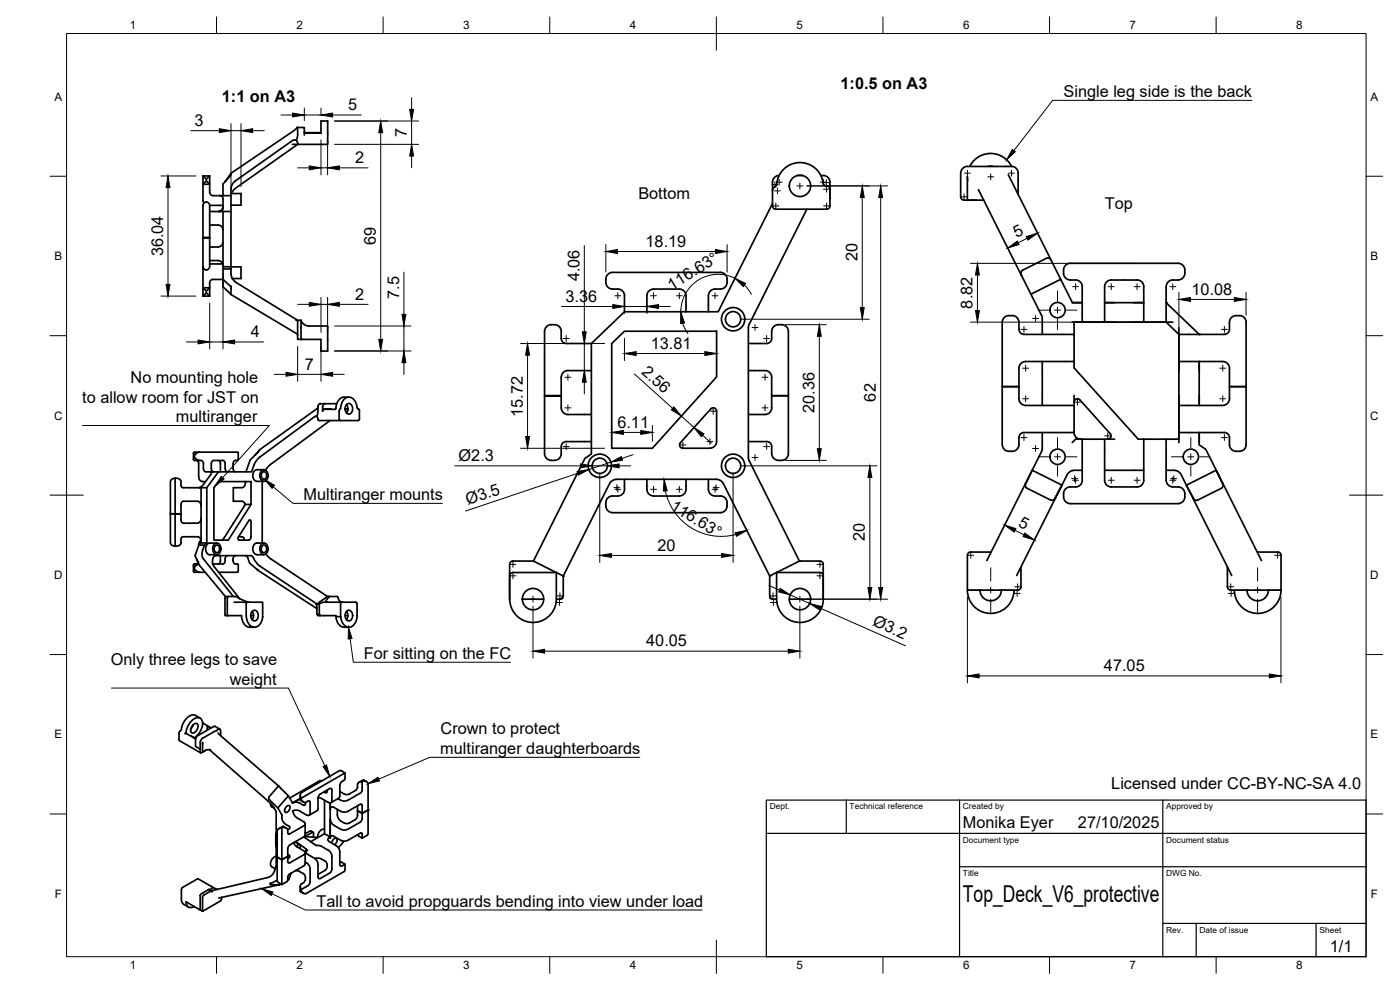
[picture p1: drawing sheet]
<svg xmlns="http://www.w3.org/2000/svg" width="420mm" height="297mm" viewBox="0 0 420 297" stroke-linecap="round" stroke-linejoin="round" font-family="sans-serif">
<!-- layer: Visible -->
<g fill="none" stroke="#000" stroke-width=".51">
<path d="M89.3 38.3l-1.2 1-18.8 12.7M89.3 38.3v.5a5.7 5.7 0 0 1-.4 3.3M89.3 38.3h2v2.2M91.3 39.8l3 .1M91.3 39.9h5M94.3 39.8h2M60.9 55.3v4.8l.3 .9M60.9 52.8v2.5M60.9 52.8h2M60.9 52.8l1 1 1-1M61.9 54.3l-1 1M61.9 54.3l1 1h-2"/>
<path d="M62.9 52.8v3.2a3.1 3.1 0 0 0 .3 2.4l.7 .3h5.4M65.9 58.7a.98 .98 0 0 1 1 1v2.7a1.01 1.01 0 0 1-1 1M69.3 58.1h3v3.5h-3M69.3 52v.5l-2.4 2.7v3.5M69.3 52l-1.8 2.5M87.7 42.2l-17 12.1-1 1a5.5 5.5 0 0 0-.4 3.4v22a3.7 3.7 0 0 0 1.6 4M87.7 43.3h1.6M88.9 42.1l.3 .4 .1 .8M88.9 42.1l-1.2 .1M89.3 43.3l-18.6 13.2-.9 .9-.3 .7M96.3 40v-3.7h2v7h-9M231.8 54.7v7.1a1.01 1.01 0 0 0 1 1h15.3"/>
<path d="M232.8 55.9l-.8 .7-.2 .7M233.8 52.6a2 2 0 0 0-2 2M239.3 52.7h1.5M246.3 52.7a2.14 2.14 0 0 1 2.8 1.9M248 55.8h.1M248 55.8a1.01 1.01 0 0 1-1-.9 7.1 7.1 0 0 0-7.4-6.1 7.1 7.1 0 0 0-6.7 6.9l-.1 .2M248.1 55.8a.97 .97 0 0 1 1 1v5a1.01 1.01 0 0 1-1 1M249.1 54.7v4.9M290.3 49.9h13.3M290.3 54.7v5.4M290.3 49.9a2.04 2.04 0 0 0-2 2v7.1a1.04 1.04 0 0 0 1 1.1h5.9M290.4 54.3l-.1-1.3v1.4"/>
<path d="M291.1 49.9a7 7 0 0 1 6.2-3.9 7 7 0 0 1 6.3 3.9 2 2 0 0 1 2 2v5.7M293.6 56.9l15.8 31.4M296.6 49.9h1.5M302.6 52.4l12.9 25.8M305.1 57.5l.5 .1v.7M60.9 61.6v18.4a1.01 1.01 0 0 0 1 1 1.01 1.01 0 0 0 1-1v-8.7h-2h2v-9.7M62.9 78.2h2.5a1.49 1.49 0 0 1 1.5 1.5M62.9 74.1h2.5M62.9 67.5h2.5a1.49 1.49 0 0 1 1.5 1.5M62.9 63.5h6.4M62.9 79.2h3.9M65.9 63.4h.1"/>
<path d="M66.8 79.1v.1M66.9 72.6a1.49 1.49 0 0 1-1.5 1.5M66.9 61.6h-4a1.01 1.01 0 0 0-1-1 1.01 1.01 0 0 0-1 1M66.9 63.5v22.6l2.4 2.3M66.9 62a1.49 1.49 0 0 1-1.5 1.4M231.8 61.1l-16.3 32.4h-28.1l-9.9 9.6v33.1l-2 1.3-15.4 30.8M242.1 62.8l-17.3 34.6-.2 .9v39.3l15.3 30.7M315.5 78.2l2.8 5.6M315.5 78.2l-.8-.8-.6 .1-7.2 3.6M353.6 79h-32.4a2.23 2.23 0 0 0-2 3 2.04 2.04 0 0 0 2 2 2.95 2.95 0 0 1 3.3 1l.3 1v10.7h6.7M353.6 79a2.23 2.23 0 0 1 2 3 2 2 0 0 1-2 2M60.9 88.8h2"/>
<path d="M60.9 88.8l1-1 1 1M61 80.3l-.1 6h2l-1 1-1-1v2.5M63.9 83.8l3 .1M63.9 83.8a1.72 1.72 0 0 0-1 2.2v2.8M66.9 80l5.4 .1v3.5h-2.6M66.9 83.8l2.4 2.2v-.2M66.9 80.7h2.4M69.3 86v2.4M69.3 88.4l19.8 11.7M70.8 84.8l18.5 11.3h-.5M90.3 96.1l.6 .9 1.3 .8h6.1v7.5h-2v-3.5h-5.9M90.3 96.1l.1 5.7"/>
<path d="M90.3 96.1h-1v5.7h1M187.4 93.5v-4.8a2 2 0 0 0-2-2 2.98 2.98 0 0 1-3.3-1 2.59 2.59 0 0 1 1.7-4h32.4a2.23 2.23 0 0 1 2 3 2 2 0 0 1-2 2 2.98 2.98 0 0 0-3.3 1l-.3 1v4.8M194.1 93.5v-4.8a2 2 0 0 1 2-2h7.8a2 2 0 0 1 2 2v4.8M233.6 97.4a2.28 2.28 0 0 1 3 2v19.3h-5v-5.5M233.6 97.4a2.04 2.04 0 0 0-2 2v2.2a1.49 1.49 0 0 1-1.5 1.4M301.4 95.3a2.61 2.61 0 0 1 4.4 1.4v2.1a1.54 1.54 0 0 0 1.5 1.5h15v8.2h-14.5a2 2 0 0 0-2 2v5.5h-5v-19.3zM306.9 81.1l-.4 .4 .1 1.1M312.8 95.6v4.7M321.8 90.8h3h-3l-3.5-7-8.9 4.5 3.2 6.3 .2 .9M321.8 96.7h3M331.5 96.7v-10.7a2 2 0 0 1 2-2h7.7a1.97 1.97 0 0 1 2.1 2v10.7h6.7M331.5 96.7h3"/>
<path d="M334.5 90.8h-3h11.8h-3M340.3 96.7h3M350 90.8l9.9 9.5M350 96.7h2M353.6 84a2.92 2.92 0 0 0-3.3 1l-.3 1v10.7M353.8 98.3v2M371 94.7a2.26 2.26 0 0 1 3 2M371 94.7a2 2 0 0 0-2 2v2.1a1.52 1.52 0 0 1-1.5 1.5h-13.7v8.2M374 96.7v19.3h-5v-5.5a2 2 0 0 0-2-2h-13.2M89.1 100.1l.2 .5M103.3 119.2h1.4M103.3 119.2a2.98 2.98 0 0 0-2.5 3.3"/>
<path d="M168.4 113.2v9.2a2 2 0 0 0 2 2h7.1M169.9 103.1h7.6M169.9 103a1.52 1.52 0 0 1-1.5-1.4 3.7 3.7 0 0 0-.5-3.6 2.62 2.62 0 0 0-4.5 1.4v19.3h5h-5v17.4a2.61 2.61 0 0 0 2.1 2.1 2.61 2.61 0 0 0 2.7-1.1l.2-.4a6.3 6.3 0 0 1 .3-3.6l1.2-.6h7.6M177.5 111.2h-7.1a1.96 1.96 0 0 0-2 2M183.6 103.1l3.8-3.7h27.7v13.7l-19.3 21.4h-12.2zM224.6 103.1h5.5M224.6 111.2h5a1.97 1.97 0 0 1 2 2M305.8 119.6a2 2 0 0 0 2 2l14.5 .1M312.8 108.5v13.2M322.3 118.6v11.2h-15a1.49 1.49 0 0 0-1.5 1.5 3.8 3.8 0 0 1-.6 3.5 2.61 2.61 0 0 1-4.4-1.4v-17.4h5v3.6M322.3 108.5v.3a2.65 2.65 0 0 0 1 2.7l17.3 19.2a2.32 2.32 0 0 0 2.6 1.1h.1M322.3 100.3v-3.6h27.7l3.8 3.6v31.5h-3.8"/>
<path d="M324.1 120l9.1 10.1a1.01 1.01 0 0 1 .2 1.1 1.01 1.01 0 0 1-.9 .6M324.1 120a1.01 1.01 0 0 0-1.1-.3 1.01 1.01 0 0 0-.7 .9M353.8 118.6v3.1M353.8 108.5v3M359.9 111.5v-3v13.2v-3.1M369 119.6a2 2 0 0 1-2 2l-13.2 .1v8.1M369 119.6v-3.6h5v17.4M58.1 136v1.9M58.9 138.1a.9 .9 0 0 1 .7 1l.1 4.3a1.17 1.17 0 0 0 1 1.1h1M59.8 138.2l-.9-.5-.5-.5-.3 .3v.6l.3 .1 1.9-.1a.9 .9 0 0 1 .7 1.1v1.3a.9 .9 0 0 0 .8 1l3.8 .1M59.8 135.7l-.9 .4-.5 .5-.3-.3v-.6h.3h13l.1 2.2M65.5 138.1a.9 .9 0 0 1 .7 1l-.1 2.5"/>
<path d="M71.5 137.9l-.1 .2h-.7a.94 .94 0 0 0-.8 1.1l.1 1.3a.9 .9 0 0 0 .7 1M77.9 135l-1.4 1.6M78 137.1l-1.3 1.5-1.2 3h-9.9l-3.5 4.7v16.6a3.9 3.9 0 0 0-1.1 4.7l9 11.4M81.2 139.4l-1.5 1.7M94.3 125.1l-16.3 12M95.1 124.9l-.7 .2M95.4 122.4l-17.4 12.5-2.9 3.2-1.3 3.5M95.4 122.1v1M95.4 123.1l-.1 1.2a1.01 1.01 0 0 0 .1 1.4M96.8 122.1v1.3l.3-.6h3.5M97.5 121.1a.9 .9 0 0 0-.7 1M99.1 126.2l-17.9 13.2"/>
<path d="M99.4 122.7h-2.1M100.7 122.7l-.2 .2M100.8 122.5l-.1 .2M101 121.1h-4.9a.9 .9 0 0 0-.7 1M101.8 125.7l.3 .5M102.1 122.7l-.3 .7v2.3M102.2 122.5l-.1 .2M102.2 122.5a2.84 2.84 0 0 1 2.9-3.3 4.1 4.1 0 0 1 2.2 3.4l.2 .1M103.5 122.7h.8v.2M104 121.4a2.04 2.04 0 0 1 0 2.5M104 121.4a1.14 1.14 0 0 1 1.4-.1 1.14 1.14 0 0 1 .4 1.4 1.2 1.2 0 0 1-1.1 1.6 1.2 1.2 0 0 1-1.1-1.6zM104.3 122.7v.7"/>
<path d="M104.3 122.7h.1M107.5 122.7h.1M107.5 122.7l.4 .5v2.5l-.4 .5h-11.7l-.4-.5M204.9 134.5h8.1M213.3 122.7l-9.1 10.1a1.01 1.01 0 0 0-.2 1.1 1.01 1.01 0 0 0 .9 .6M213.3 122.7a1.01 1.01 0 0 1 1.1-.3 1.01 1.01 0 0 1 .7 1v9.1a2 2 0 0 1-2 2M224.6 132.5h5.5a1.49 1.49 0 0 1 1.5 1.5 3.7 3.7 0 0 0 .6 3.5l1.4 .6M224.6 124.4h5a2 2 0 0 0 2-2v-3.7h5v17.4a2.26 2.26 0 0 1-3 2M312.6 135.5l-2.8 5.6 8.9 4.5 1.6-3.1M312.8 129.8v4.8M312.8 134.6l-.2 .8M322.3 129.8l.2 .7 .5 .8 1.3 .5"/>
<path d="M324.8 131.8v12.3a2 2 0 0 1-2 2 2.99 2.99 0 0 0-3.3 1 2.59 2.59 0 0 0 1.7 4h32.4M324.8 131.8h6.7v12.3a2 2 0 0 0 2 2h7.8a2 2 0 0 0 2-2v-12.3M324.8 131.8h-.3a2.47 2.47 0 0 0-2.7 1M331.5 131.8h3M343.3 131.8h6.7v12.3a2 2 0 0 0 2 2h1.6M353.8 129.8h13.7a1.49 1.49 0 0 1 1.5 1.5 3.7 3.7 0 0 0 .6 3.5l1.4 .6M353.8 129.8v3M359.9 132.8v-3v3.7l2 1.3 3.1 6.3-9 4.5-1.5-3.1a2.26 2.26 0 0 0-1.7-1.3l-2.8-.1M374 133.4a2.24 2.24 0 0 1-3 2M52.6 143.5h-.5a1.16 1.16 0 0 0-1 1l.1 18.4a1.21 1.21 0 0 0 1.4 1M55 150.4h4.3a1.27 1.27 0 0 1 1.1 1.5M55 150.4a.94 .94 0 0 0-.7 1v4.6a.9 .9 0 0 0 .7 1h4.3a1.32 1.32 0 0 0 1.1-1.5"/>
<path d="M59.7 146.3h.1M60.3 146.3v16.6l-.6 .7-1.2 3.1 1 2.2M62.1 146.3h-7.3l-.4-.4-.1-1.4a1.34 1.34 0 0 0-1.7-.9v10.6h1.7h-3.2h1.5v9.5a1.13 1.13 0 0 0 1.7-.8v-1.1M63.2 141.5l.3 .3-.3 .7-2.4 3.1-1.1 .7M64.1 141.5a.9 .9 0 0 1-.7-.9v-1.5a.86 .86 0 0 1 .7-.9l2.8-.1a.87 .87 0 0 1 .7 1.1v1.3a.9 .9 0 0 0 .7 1M65.6 144.5h9.7v6.8l-6.8 10.8h-4.3v-15.8zM70 157h.1M72.6 146.3h-2.6v4.1h2.6M72.6 150.4a1.14 1.14 0 0 1 1 .9M73.3 151.9l-6.6 10.2M73.6 144.5v.3M73.7 144.8l-.1 .5a1.17 1.17 0 0 1-1 1"/>
<path d="M75.3 151.3h-1.7l-.3 .6M77.1 140.9h2.1M77.1 144.4h2.1M77.1 140.9a1.85 1.85 0 0 0-1.2 1.8 1.85 1.85 0 0 0 1.2 1.7M78.5 141.3a1.13 1.13 0 0 1 1.2-.2 1.13 1.13 0 0 1 .7 1 1.57 1.57 0 0 1-1.6 2.2 2.07 2.07 0 0 1-.3-3zM78.6 141.9a.82 .82 0 0 1 1.1-.2 .82 .82 0 0 1 .3 1 .86 .86 0 0 1-.8 1.1 .86 .86 0 0 1-.8-1.1zM78.7 144.4v18.5M183 145l-14 27.8M183.8 148.8h1.6M185.1 143.8h29.8l1 .2 1.1 1M185.1 143.8l-1.4 .5-.7 .7M187.4 143.8v.9a4 4 0 0 1-1 3.8l-1 .3"/>
<path d="M194.1 143.8v.9a4 4 0 0 0 1 3.8l1 .3M196.1 148.8h7.8M205.9 143.8v.9a4 4 0 0 1-1 3.8l-1 .3M212.6 143.8v.9a4 4 0 0 0 1 3.8l1 .3M214.6 148.8h1.6M216.2 148.8a2.23 2.23 0 0 1 2 3 2.04 2.04 0 0 1-2 2h-32.4a2.62 2.62 0 0 1-2.1-2 2.62 2.62 0 0 1 1.1-2.7l1-.3M217 145l14 27.8M307.7 145.5l2.1-4.4-13.6 27.1M307.8 144.9l-.1 .9 .5 .7 7.1 3.5 .6 .1 .5-.2M316.4 149.9l2.3-4.3-13.6 27.1M316.8 149.4l-.4 .5M324.8 141.1l-2.9 .1a2.35 2.35 0 0 0-1.6 1.3"/>
<path d="M331.5 141.1h11.8M353.6 146.1a2.23 2.23 0 0 1 2 3 2 2 0 0 1-2 2M358.4 149.9l-2.4-4.3 13.7 27.1M366.9 144.9l.2 .9-.5 .7-7.2 3.6-.8-.1-.6-.6M366.9 145l-1.9-3.9 2.1 4.4M366.9 145l11.7 23.2M54.3 161.8l.2-.5 .3-.3h4.5a1.27 1.27 0 0 1 1.1 1.5M58.1 169.5v1.9M58.4 171.7h3.2M58.4 171.7l-.3-.3 .3-.7 .5 .6 .9 .4M59 167.7l.6 1.5-1.5 .1 .3 .9 1.2-1M59.4 168.9l-.5 .3"/>
<path d="M59.5 168.9l.1 .4 8.1 9.7M59.6 168.6l-.1 .3M59.6 163.5v.2M59.7 163.6h1.7M60.3 162.1l-.5 .6-.2 .8M60.3 162.9h1.8M64 167.4l-.2 1.1 .4 1.4 7.8 9.8M64.3 163.3a1.13 1.13 0 0 1 1.3-.2 1.13 1.13 0 0 1 .7 1 1.57 1.57 0 0 1-1.6 2.2 2.07 2.07 0 0 1-.4-3zM64.5 163.9a.82 .82 0 0 1 1-.2 .82 .82 0 0 1 .4 1 .86 .86 0 0 1-.8 1.1 .86 .86 0 0 1-.8-1.1zM65.1 162.9h-2.1a2.06 2.06 0 0 0-.8 3.2l.5 .3h2.4M65.6 171.7h5.6M66.1 166.7l.1 1.5a.9 .9 0 0 1-.7 1"/>
<path d="M68.2 179.5v5.2h4.3a3.1 3.1 0 0 0 3.9 3.5M68.3 166.7a1.54 1.54 0 0 0-.8 1.9l-.6 .6-3.1-.1M68.6 179h2.2l2 1.1 2.1 .6M68.6 179h-.9l-.2 .5v5.2h.7M68.6 179l-.4 .5M70.7 166.7a1.45 1.45 0 0 0 0 2.5l.8 .1v2.1l-.3 .3M71.6 161l1.4 .2 .3 .5-.4 .4M71.8 162.1h2.8M71.8 162l-.4-.3 .1-.5 3.5-5.2 .3 .5v4.5a.9 .9 0 0 1-.7 1M73.6 166.7l.2 .1M73.8 166.7l.4 .4 .7 1.8 2.5 2.2M77 170.8l.5 .4-.2-.3"/>
<path d="M77.1 162.9h2.1M77.1 166.4h2.1M77.1 162.9a1.85 1.85 0 0 0-1.2 1.8 1.85 1.85 0 0 0 1.2 1.7M77.5 171.2l17.6 11.4M78.5 163.3a1.13 1.13 0 0 1 1.2-.2 1.13 1.13 0 0 1 .7 1 1.57 1.57 0 0 1-1.6 2.2 2.07 2.07 0 0 1-.3-3zM78.6 163.9a.82 .82 0 0 1 1.1-.2 .82 .82 0 0 1 .3 1 .86 .86 0 0 1-.8 1.1 .86 .86 0 0 1-.8-1.1zM79.8 166.2l1.4 1.4 17.1 11.4-3.2 2.2-17.1-11.3a7.1 7.1 0 0 1-2.1-2.9l-.6-.3h-10.5l-.5 .2-.3 .5M98.3 179h.7M99 179h2.3l.5 1.2 1 .5M99 179l-1.1 1.2v.4l.3 .1M153.9 168.3h6.2l6.9 3.5M154 168.3a1.01 1.01 0 0 0-1 1v10.5"/>
<path d="M156.8 179.8h6.4M160.1 168.3h.1M167 171.8h-13a1.01 1.01 0 0 0-1 1v7M167 171.8l2 1 .1 6-.2 .4-.4 .5-1.5 .1M167 171.8v8.6a7 7 0 0 1-7.3 6.4 7 7 0 0 1-6.7-7M233.1 171.8h13a.97 .97 0 0 1 1 1v7M233.1 171.8l-2.1 1 .1 6.4 .6 .6h1.4M233.1 171.8v8.6M236.9 179.8h6.4M246.1 168.3h-6.2l-6.8 3.5M246.1 168.3a1.01 1.01 0 0 1 1 1v10.5M247.1 179.8a7 7 0 0 1-6.7 7 7 7 0 0 1-7.3-6.4"/>
<path d="M290.3 177.1a7 7 0 0 0 6.6 6.9 7 7 0 0 0 7.4-6.1M291.3 165.6h6.2M291.3 165.6a1.01 1.01 0 0 0-1 1v10.5h15.1M294.1 177.1a3.2 3.2 0 0 0 3.2 3.2 3.2 3.2 0 0 0 3.2-3.2M304.3 177.1v.6M304.3 177.7v.2M306.4 170.1v6a1.01 1.01 0 0 1-1 1M370.4 177.1v.6M370.5 177.7v.2M374.2 177.1a3.2 3.2 0 0 0 3.3 3.2 3.2 3.2 0 0 0 3.2-3.2M377.3 165.6h6.2M383.5 165.6a1.01 1.01 0 0 1 1 1v10.5h-15.1a1.01 1.01 0 0 1-1-1v-6"/>
<path d="M384.5 177.1a7 7 0 0 1-6.6 6.9 7 7 0 0 1-7.4-6.1M70.3 180.7h8.5v4.4M74.2 180.7l-.3 .5a9.6 9.6 0 0 0 .5 5.6 2.12 2.12 0 0 0 2.1 1.4 2.12 2.12 0 0 0 2-1.6l.3-1.5M75.2 184.7h.9M75.7 183.4a2.04 2.04 0 0 1 0 2.5M75.7 183.4a1.14 1.14 0 0 1 1.4 0 1.14 1.14 0 0 1 .4 1.3 1.2 1.2 0 0 1-1.1 1.6 1.2 1.2 0 0 1-1.2-1.6zM95.8 181.2h-1l.3 .7 .2 2.7 5.5 .1v.3h1.4M95.8 184.4l.4 .3M95.8 181.2v3.2M98.2 180.7h8.6l.4 .5a9.5 9.5 0 0 1-.5 5.6 2.12 2.12 0 0 1-2.2 1.4 2.12 2.12 0 0 1-1.9-1.6l-.3-1.5M98.2 180.7h-1.3l-1.1 .5M100.8 185v.1"/>
<path d="M100.8 185.1l.2 .8a2.7 2.7 0 0 0 2.3 2.3M102.2 185v.1M102.2 180.7v4.3M103.3 188.2h1.4M103.5 184.7h.9M104 183.4a2.04 2.04 0 0 1 0 2.5M104 183.4a1.14 1.14 0 0 1 1.4 0 1.14 1.14 0 0 1 .4 1.3 1.2 1.2 0 0 1-1.1 1.6 1.2 1.2 0 0 1-1.1-1.6zM54.1 219.3h.1M54.1 219.3l-.4 .6v2.1M58 217.5a.82 .82 0 0 1 1.4 0 2.08 2.08 0 0 1-1.7 2.4 1.52 1.52 0 0 1 .3-2.4zM58 217.4l-.8 1.3M60.1 215.5l-1.4-.9a2.94 2.94 0 0 0-3.4 1.8l-1.2 2.9"/>
<path d="M60.8 216.9l2.6 1.5M60.8 216.9a1.59 1.59 0 0 0-1.1-1.6 1.59 1.59 0 0 0-1.8 .6 6.8 6.8 0 0 0-2.2 4.1l-.2 .1 .3-.1M60.8 216.9l.3 .2h-.2a6.4 6.4 0 0 1-2.6 4.3M63.2 218.5l-1-.6-.2 1.3M64.6 218l1.4 .8M64.6 217.9l-.5 .1-4.7 2.7M64.9 219.3l.3-.2a.53 .53 0 0 1 .5-.3 .53 .53 0 0 1 .5 .4v1.5M64.9 219.3l-4.1 2.2-.5 .5a6.3 6.3 0 0 0-.2 3.6l.4 .2 1.2-.7M65.5 219.9l18.3 16.1M53.7 222l.1 .2M53.8 222.2l6.4 3.7M55.8 220l2.9 1.7"/>
<path d="M57.3 220.9l1.4 .7M59.4 220.7l-.7 .9v2.4l1.4 .8M60.8 223.5v2.1l.9-.5M60.8 223.3v-.5v.5M62.8 224.9l17.6 15.4 1.8 2.1M63.2 225.1l-.7-.2-.8 .2M80.7 239.7l2.7 2.7M86.6 238.8l-2.8-2.8h-.3l-2.7 3-.1 .7M90.1 238.5v1.6l1 .6M90.4 239.9l-.3 .2M90.4 239.9l.6 .6 .8 .2M96 234.2l.4 .2-.4-.2-9.1 5.3"/>
<path d="M97.2 237.6l.3 .2M98.2 237.1l-.2 .7h-.5M99.6 237.1v3.1l-.4 .7-.6-.1-2.4-1.4-.7-.1M99.6 237l-.4-.5-1.7 .9a2.72 2.72 0 0 0-2 1.7l-.2 4-2.5 1.5M101.8 231.3l-11.4 6.6M101.9 231.3l.4-.1 1.2 .7v1.8l-1.1 1-.4 .6v3.5M102 237.5a2.84 2.84 0 0 0 2.5 .9l.3-.1M102 238.8l-.3 .7-2.4 1.4M103.6 231.9l-13.2 7.6-.3-1.1 .3-.5M106.7 237.1l-1.9 1.2M108.7 236.2v1.1l-.3 .5-4 2.3-1.3 .2-1.7-.7M108.7 236.1v-1.6l-.8 .2-.5 .4-.2 1.4-.4 .6"/>
<path d="M109.1 234v.3l1.1 .4 .3 .4v7.9l-1.8 1v-2.2l-.4-.5-3.9 2.1M110 234.6l-.9-.6-1.4 .8M81.2 241l.1 .9 1 .6M82.2 242.4l.7 1.1v16.1a4.6 4.6 0 0 1-2 3.5l-17.6 4.2M82.8 250.1l.1 3.7M82.8 253.7l.1 .5M82.9 250.1v.1M82.9 256.9a2.14 2.14 0 0 0-1.4 3.1l1.1 .7M83.2 257.1v7.4l1.4 .9 1.3-.8M84.5 244.4l.1 .3M84.6 244.7v.7M84.6 250.1v7.9l-1.4-.9"/>
<path d="M84.6 248.4l-.8 .2-.6 .7v7.8M84.6 245.4l.4 1.3 .7 .6M84.6 248.4v1.7M85.6 247.3l1.3 .8v.4l-.6 .4M85.9 242.1l.9-.4a1.33 1.33 0 0 1-1.2 2 1.15 1.15 0 0 1 .3-1.6zM85.9 248.5l-1-.6-1.3 .8M86.4 256.4l.6 .6-.6 .6M86.4 254.7v2.2l-1.8 1.1-1.4-.9M87.8 243.3l.8-.2 .9 .1 2.5 1.3M88 243.2v.3M88 243.5l.2 .8 .5 .8 2.7 1.7 .2 .5-.4 .5M88.1 252.8l.9 1.2"/>
<path d="M88.6 252.6l1.6 1.2-.3 .7M88.7 252.5l3.1 2.2 .1 .4-.4 .4 .8-.4-.3 .2a.64 .64 0 0 0 .3 1l2.1 1.2 .8 1 .2 .8v3.9M89 254l2.2 1.3 .4 .7-.5 .5-4.3 2.4-.4-.2v-1.8l-1.8 1.1v7.4M89.6 253.3l-.6 .7M91.1 251.1l-4 2.4-.5 .5-.2 .7M91.1 247.8l-4.5 2.5-.2-.4-.1-1.1-.5-.4-.8-.2v-.3M91.2 251.1l3.7 2.6 1.2 .1 2.8 1.6 .7 1.1v4.3M91.4 250.9l.1 .1M91.5 251l3.8 .3M91.5 251l-.1 .2M91.6 258.6l1 .9 .5 1.2M91.6 259.2l-.4 .6-4.3 2.5"/>
<path d="M91.6 247.2v3.3l-.4 .6M91.6 249.8l.3 .1M91.6 255.9v3.3M91.7 240.8l-.2 .8-.5-.1a2.8 2.8 0 0 0-3.2-.6l2.3-1.3-2.3 1.3-1.2-2.1-3.2 3.6 1.1 2M91.8 240.7l.9-.4 .4 .5M93.1 240.8v3.1M93.1 243.9l-.2 .6h-.9M94 249.7l-.8-.4-1.6 .9M94.1 250v1.2M94.1 249.9l-.4-.2-1.9 1.3M94.5 257.6h1.6l1.4 .7M97.4 240.1v10.1l-4.2 2.3"/>
<path d="M97.4 250.2l1.7 .9M97.4 248.8a2.16 2.16 0 0 0-2.1 2.5M97.5 258.3a1.79 1.79 0 0 1 0 2.9M98.8 252.5l2.5 1.5 .5 .7 .2 .9M99.1 242.8v-1.9v10.2l-.3 .2a.64 .64 0 0 0-.4 .6 .64 .64 0 0 0 .4 .6M99.1 242.8l.2-.6 .5-.1 2.5 1.3M99.5 252.9l.3-.7a.82 .82 0 0 1 1.3-.5v.7l-.7 1M101.2 242.9v1.6M101.3 244.5l.4 1.2 .6 .6M102 255.6v4.1l.4 .2 1.2-.6M102 258.6l1.5 .7v1.8l-.2 .4M102.3 243.4l.8 .3 1.3-.3"/>
<path d="M102.3 252.1l1.3 .3 .8-.3M102.3 246.4a2.31 2.31 0 0 0 2.5 .6M102.9 252.4l.1 .3-1.4 1.7M106.6 245.9l-1.8 1.1M107.3 244.7v-1.5l1.4 .8a2.6 2.6 0 0 1-.4 2.5l-.3 .3M107.3 241.8v1.4l1.4 .8 1.8-1-.1 7.3-1.7 1.2-1-.6M107.3 244.7l-.2 .7-.5 .5M107.3 250.5l.4 .4M108 246.7l-3.6 2.1-1.3 .2-.8-.2-2.5-1.5-.5-.7-.2-.8v5.7l.2-.6 .5-.1 2.5 1.3M108.2 250l-3.8 2.1M108.2 250h.4l.1 1.5M54.4 269.8l.5 1.4 1.7 1"/>
<path d="M58.3 272a1.51 1.51 0 0 1-1.7 .2 1.51 1.51 0 0 1-.8-1.6l4.3 2.4M60.1 273h.1M60.1 268.6l-.1 .1M60.8 269.2v4.2l-.7-.4M61.2 268.6l1.7-1.1h.8l-1.1-.6-2.3 1.4-.2 .5v4.2M61.2 268.6l-.4 .6M63.4 265.9l.3 .3-.1 .4-1 .3M64.3 266.5l-4.9-2.9-4.8 2.8-.2 .5v2.9M64.3 266.5l1 .3M66.5 269.2l-.1 .8-.3 .3-5.3 3.1M81.1 265.2l.2 .3h2.5M81.1 264.9v.3"/>
<path d="M83.2 264.1l-2.1 1.1M83.8 265.5l-18.1 3.9M83.9 265.4l-.1 .1M84.3 265.2l-.4 .2M86.7 263.9l-.3 .2M86.9 262.3l-.5 .6-.1 1.4-.4 .3M87.2 262.3l-.5 1.6h-.3M87.4 261.9l-.2 .4M88.7 261.2l1.2 .3a2.18 2.18 0 0 1 1.8 1.8M90.1 267.5l.3-.2 .9 .8h.5M90.1 265.9v1.6l1 .6M91.7 263.3l-.2 1.1-1.1 .9-.3 .4 .3 1.2 1-.6a2.58 2.58 0 0 0 1.7-1.8"/>
<path d="M93.1 260.7v3.8M97.5 261.2l-2.1 1.1M99.6 260.8l-.4 1-3 1.8h-.5l-.2-.5M103.3 261.5l-11.5 6.6"/>
<circle cx="240.1" cy="55.8" r="3.2"/>
<circle cx="220" cy="95.8" r="3.5"/>
<circle cx="220" cy="95.8" r="2.3"/>
<circle cx="317.4" cy="93" r="2.3"/>
<circle cx="180" cy="139.8" r="3.5"/>
<circle cx="180" cy="139.8" r="2.3"/>
<circle cx="220" cy="139.8" r="3.5"/>
<circle cx="220" cy="139.8" r="2.3"/>
<circle cx="317.4" cy="137.1" r="2.3"/>
<circle cx="357.4" cy="137.1" r="2.3"/>
<circle cx="160" cy="179.8" r="3.2"/>
<circle cx="240.1" cy="179.8" r="3.2"/>
</g>
<g fill="#000">
<circle cx="350" cy="90.8" r=".25"/>
<circle cx="359.9" cy="100.3" r=".25"/>
<circle cx="63.2" cy="141.6" r=".25"/>
<circle cx="63.9" cy="141.6" r=".25"/>
<circle cx="70" cy="179" r=".25"/>
<circle cx="98.3" cy="179" r=".25"/>
<circle cx="169" cy="172.8" r=".25"/>
<circle cx="231" cy="172.8" r=".25"/>
<circle cx="239.9" cy="168.3" r=".25"/>
<circle cx="86.4" cy="256.9" r=".25"/>
<circle cx="110.5" cy="243" r=".25"/>
<circle cx="63.3" cy="267.3" r=".25"/>
</g>
<!-- layer: BORDER -->
<g fill="none" stroke="#000" stroke-width=".3">
<path d="M20 10.1h390v276.9h-390zM65 5.1v5M115 5.1v5M165 5.1v5M215 5.1v10M265 5.1v5M315 5.1v5M365 5.1v5M15 52.9h5M410 52.9h5M15 100.7h5M410 100.7h5"/>
<path d="M15 148.6h10M405 148.6h10M15 196.4h5M410 196.4h5M15 244.2h5M410 244.2h5M65 287v5M115 287v5M165 287v5M215 282.1v9.9M265 287v5M315 287v5"/>
<path d="M365 287v5"/>
</g>
<!-- layer: TITLEBLOCK -->
<path d="M230 240.1h180v46.9h-180zM230 250h180M254 240.1v9.9M288 240.1v46.9M349 240.1v46.9M288 260.1h122M349 277.1h61M359 277.1v9.9M395 277.1v9.9" fill="none" stroke="#000" stroke-width=".36"/>
<!-- layer: Smart Centers -->
<g fill="none" stroke="#000" stroke-width=".3">
<path d="M231.7 55.4h1.8M232.4 57.3h1.8M232.6 54.5v1.8M232.9 54.7h1.8M233.3 56.4v1.8M233.8 53.8v1.7M239.2 55.8h1.8M240.1 54.9v1.8M246.2 54.7h1.7M247.1 53.8v1.7M247.1 54.8h1.8M247.2 56.8h1.7"/>
<path d="M248 53.9v1.8M248.1 55.9v1.8M288.4 59.1h1.8M289.3 58.2v1.8M289.4 52h1.8M290.3 51.1v1.7M296.4 53.1h1.8M297.3 52.2v1.8M302.7 52h1.8M303.6 51.1v1.7M231.9 61.8h1.8M232.8 60.9v1.8"/>
<path d="M247.2 61.8h1.7M248.1 60.9v1.8M184.5 88.7h1.8M185.4 87.8v1.8M195.2 88.7h1.8M196.1 87.8v1.8M203 88.7h1.8M203.9 87.8v1.8M213.7 88.7h1.8M214.6 87.8v1.8M225.7 98.3h1.8M226.6 97.4v1.8"/>
<path d="M306.4 98.8h1.8M307.3 97.9v1.8M309.9 95.6h1.8M310.8 94.7v1.7M311.6 93.1h3.1M316.5 93.1h1.8M317.4 87.3v3.1M317.4 92.2v1.7M317.4 95.7v3.2M320.1 93.1h3.1M321.9 86h1.8M322.8 85.1v1.8"/>
<path d="M332.6 86h1.8M333.5 85.1v1.8M340.4 86h1.8M341.2 85.1v1.8M351.1 86h1.8M352 85.1v1.8M366.6 98.8h1.8M367.5 97.9v1.8M169 101.6h1.8M169.5 113.2h1.8M169.9 100.7v1.8M170.4 112.3v1.8"/>
<path d="M228.7 113.2h1.8M229.2 101.6h1.8M229.6 112.3v1.8M230.1 100.7v1.8M306.9 119.6h1.8M306.9 110.5h1.8M307.8 109.6v1.8M307.8 118.8v1.7M323.3 119.8v1.7M366.1 119.6h1.8M366.1 110.5h1.8M367 109.6v1.8"/>
<path d="M367 118.8v1.7M169 134h1.8M169.5 122.4h1.8M169.9 133.1v1.8M170.4 121.5v1.8M204 133.5h1.8M204.9 132.6v1.8M212.2 132.5h1.7M213 131.6v1.8M213.1 123.4h1.8M214 122.5v1.8M225.7 137.3h1.8"/>
<path d="M226.6 136.4v1.8M228.7 122.4h1.8M229.2 134h1.8M229.6 121.5v1.8M230.1 133.1v1.8M306.4 131.3h1.8M307.3 130.4v1.8M309.9 134.6h1.8M310.8 133.7v1.8M311.6 137.1h3.1M316.5 137.1h1.8M317.4 131.3v3.1"/>
<path d="M317.4 136.2v1.8M317.4 139.7v3.2M320.1 137.1h3.1M322.5 120.7h1.7M331.6 130.8h1.7M332.4 129.9v1.8M351.6 137.1h3.1M356.5 137.1h1.8M357.4 131.3v3.1M357.4 136.2v1.8M357.4 139.7v3.2M360.1 137.1h3.1"/>
<path d="M366.6 131.3h1.8M367.5 130.4v1.8M184.2 146.3h1.8M184.5 146.8h1.8M185.1 145.4v1.8M185.4 145.9v1.8M195.2 146.8h1.8M196.1 145.9v1.8M203 146.8h1.8M203.9 145.9v1.8M213.7 146.8h1.8M214 146.3h1.8"/>
<path d="M214.6 145.9v1.8M214.9 145.4v1.8M321.6 143.6h1.8M321.9 144.1h1.8M322.5 142.7v1.8M322.8 143.2v1.8M332.6 144.1h1.8M333.5 143.2v1.8M340.4 144.1h1.8M341.2 143.2v1.8M351.1 144.1h1.8M351.4 143.6h1.8"/>
<path d="M352 143.2v1.8M352.3 142.7v1.8M153.1 169.3h1.8M153.1 172.8h1.8M153.9 168.5v1.7M153.9 171.9v1.8M159.1 179.8h1.7M160 178.9v1.8M167.1 178.8h1.8M167.9 179.9v1.8M168 177.9v1.8M231.1 178.8h1.8"/>
<path d="M232 177.9v1.8M232.1 179.9v1.8M239.2 179.8h1.8M240.1 178.9v1.8M245.2 169.3h1.8M245.2 172.8h1.8M246.1 168.5v1.7M246.1 171.9v1.8M290.4 166.6h1.8M290.6 177h4M291.3 165.7v1.8M296.4 177h1.8"/>
<path d="M297.3 170.4v4M297.3 176.2v1.8M297.3 179.7v4.1M300 177h4M304.4 178.1h1.8M304.5 176.1h1.8M305.3 177.2v1.8M305.4 175.2v1.7M368.4 176.1h1.8M368.6 178.1h1.8M369.4 175.2v1.7M369.5 177.2v1.8"/>
<path d="M370.7 177h4.1M376.5 177h1.8M377.4 170.4v4M377.4 176.2v1.8M377.4 179.7v4.1M380.1 177h4M382.5 166.6h1.8M383.4 165.7v1.8M167 180.8h1.8M231.2 180.8h1.8"/>
</g>
<!-- layer: FD_Dimensions -->
<g fill="none" stroke="#000" stroke-width=".3">
<path d="M57.2 39.2h8.6M69.3 37.1v19.5M69.3 39.2h3M72.3 37.1v18.9M75.8 39.2h3.5M84.3 34.5h3.5M91.3 32.4v3.8M91.3 34.5h5M96.3 32.4v1.8M99.8 34.5h8.6M100.4 36.3h25.2M114.3 39.8v62"/>
<path d="M123.5 29.3v3.5M123.5 36.3v7M48.3 52.8h10.5M50.4 56.3v29M89.3 50.4h3.5M96.3 42v10.5M96.3 50.4h2M98.3 42v10.5M100.4 43.3h25.2M101.8 50.4h8.6M123.5 46.8v3.5M242.2 55.8h24.2"/>
<path d="M258.8 59.3v33M264.3 59.3v117M175.4 73.7v25.9M181.8 73.4v8.2M185.3 75.5h29.4M218.2 73.4v8.2M291.3 79h49.9M308.3 71.5l-2.7 1.3M48.3 88.8h10.5M62.9 90.9v13.8M66.9 82.1v22.6M89.3 91.3h3.5"/>
<path d="M96.3 89.2v10.5M96.3 91.3h2M98.3 89.2v10.5M100.4 97.8h22.9M101.8 91.3h8.6M121.2 81.6v12.7M121.2 97.8v7.5M168.5 92h15.4M187.4 93.6v.5M187.4 92h6.7M194.1 93.6v.5M197.6 92h3.5"/>
<path d="M204.9 97l1.5 3.1M220.6 83.5a11.2 11.2 0 0 0-16.3 10M222.1 95.8h38.8M223.4 85.5l2.1 2.8M235.7 97.4h12.3M291.3 96.7h49.9M293.3 82.5v10.7M353.8 87.7v10.5M357.3 89.8h13.2M374 87.7v6.9M55.9 102.6h3.5M62.9 102.6h4"/>
<path d="M70.4 102.6h8.7M82.3 112.3h3.5M89.3 103.9v10.5M89.3 112.3h7M96.3 103.9v10.5M99.8 112.3h3.5M100.4 105.3h22.9M121.2 108.8v3.5M156.2 103.1h25.3M158.3 106.6v24.4M175.4 103.1v8.1M175.4 114.7v3.5"/>
<path d="M176.6 111.2h.9M187.4 101.5v6.7M190.4 112.2l11.5 10.3M190.9 106.1h20.6M215 101.5v6.7M245.9 100.9v33.7M136.5 139.8h37.7M156.2 134.5h25.3M177.7 139.8h4.6M183.3 138.6l-6.6 2.3M183.6 127.6v4.8M185.8 139.8h3.5"/>
<path d="M187.1 129.7h5.2M189.9 136.4l-3.3 1.1M195.8 127.6v4.8M203.9 125.5l-.8 .9M204.5 124.8l3.8 3.5M207.7 129l-.8 .8M210.9 130.6l2.6 2.4M222.1 139.8h41.1M235.7 138.1h12.3M173.4 142l-33.7 11.3M180 141.9v26.9M199.7 147.3a17.1 17.1 0 0 0 21.2 13.1"/>
<path d="M220 141.9v26.9M261 143.3v33M304.6 159.1l2.7 1.4M183.5 166.7h33M230.7 175.6l3.2 1.5M237.1 178.5l5.9 2.6M242.2 179.8h24.2M290.3 179.2v25.7M384.4 179.2v25.7M160 181.9v15.6M163.4 195.4h73.2M240.1 181.9v15.6"/>
<path d="M246.2 182.5l25.5 11.3M293.8 202.8h87.1"/>
</g>
<g fill="#000" stroke="#000" stroke-width=".3">
<path d="M65.8 38.6l3.5 .6-3.5 .6zM72.3 39.2l3.5-.6v1.2zM87.8 33.9l3.5 .6-3.5 .6zM96.3 34.5l3.5-.6v1.2zM114.3 36.3l.5 3.5h-1.1zM123 32.8h1.1l-.6 3.5zM50.4 52.8l.6 3.5h-1.2zM92.8 49.8l3.5 .6-3.5 .6zM98.3 50.4l3.5-.6v1.2zM123.5 43.3l.6 3.5h-1.1zM258.8 55.8l.6 3.5h-1.2zM264.3 55.8l.6 3.5h-1.2z"/>
<path d="M181.8 75.5l3.5-.6v1.2zM214.7 74.9l3.5 .6-3.5 .6zM302.5 74.4l2.8-2.1 .5 1.1zM308 71l3.4-1.1-2.9 2.1zM49.8 85.3h1.2l-.6 3.5zM92.8 90.7l3.5 .6-3.5 .6zM98.3 91.3l3.5-.6v1.2zM120.6 94.3h1.2l-.6 3.5zM174.8 99.6h1.1l-.5 3.5zM183.9 91.4l3.5 .6-3.5 .5zM194.1 92l3.5-.6v1.1zM204.3 93.5l1.1 3.4-1.1 .2z"/>
<path d="M220.6 83.5l3.2 1.6-.7 .9zM258.2 92.3h1.2l-.6 3.5zM293.3 79l.6 3.5h-1.1zM292.8 93.2h1.1l-.6 3.5zM353.8 89.8l3.5-.5v1.1zM370.5 89.3l3.5 .5-3.5 .6zM59.4 102l3.5 .6-3.5 .6zM66.9 102.6l3.5-.6v1.2zM85.8 111.7l3.5 .6-3.5 .6zM96.3 112.3l3.5-.6v1.2zM113.7 101.8h1.1l-.5 3.5zM121.2 105.3l.6 3.5h-1.2z"/>
<path d="M158.3 103.1l.6 3.5h-1.2zM175.4 111.2l.5 3.5h-1.1zM187.4 106.1l3.5-.6v1.2zM211.5 105.5l3.5 .6-3.5 .6zM245.9 97.4l.6 3.5h-1.2zM157.7 131h1.2l-.6 3.5zM174.2 139.2l3.5 .6-3.5 .6zM182.3 139.8l3.5-.6v1.2zM183.3 138.6l3.2-1.6 .3 1.1zM183.6 129.7l3.5-.5v1.1zM192.3 129.2l3.5 .5-3.5 .6zM202.2 122.1l2.3 2.7-3-1.9z"/>
<path d="M208.3 128.3l3 1.9-.8 .8zM245.3 134.6h1.2l-.6 3.5zM173.2 141.5l3.5-.6-3.1 1.7zM199.3 143.8l.9 3.4-1.1 .1zM220.6 159.8l3.5-.7-3.1 1.8zM261 139.8l.6 3.5h-1.1zM301.5 157.6l3.4 1-.5 1zM307.6 159.9l2.9 2.1-3.4-1zM180 166.7l3.5-.6v1.1zM216.5 166.1l3.5 .6-3.5 .5zM234.2 176.5l2.9 2-3.4-.9zM260.5 176.3h1.1l-.6 3.5z"/>
<path d="M263.7 176.3h1.2l-.6 3.5zM160 195.4l3.4-.6v1.2zM236.6 194.8l3.5 .6-3.5 .6zM243 181.1l3.4 .9-.4 1zM290.3 202.8l3.5-.6v1.2zM380.9 202.2l3.5 .6-3.5 .6z"/>
</g>
<!-- layer: Leaders -->
<path d="M303.8 44.8l.9 .7-2.6 2.4zM66.4 142.9l.9 .8-2.8 2.2zM79.4 143.8l3 1.8-.7 .9zM104.6 188.2l1 3.4-1.1 .1zM96.9 230l1.1-.5 1 3.4zM110.4 235.1l3-1.9 .5 1.1zM78.5 266.6l3.4 1-.5 1.1z" fill="#000" stroke="#000" stroke-width=".3"/>
<path d="M375.7 30.1h-59.8l-11.6 15.1M24.8 127.7h56l-14 15.6M82 146.1l5.9 4.9h44.8M105.1 191.7l.9 7h47.2M33.5 206.4h53.1l10.9 23.4M192 227.2h-63l-15.3 6.6M81.6 268.1l10 4.9h119.1" fill="none" stroke="#000" stroke-width=".3"/>
<text font-size="7" x="289" y="270.6">Top_Deck_V6_protective</text>
<g font-size="4.9">
<text x="252.3" y="26.7">1:0.5 on A3</text>
<text x="319.2" y="29.1">Single leg side is the back</text>
<text x="66.6" y="30.7">1:1 on A3</text>
<text x="104.5" y="33">5</text>
<text x="58.4" y="37.7">3</text>
<text x="122.1" y="41.2" transform="rotate(-90 122.1 41.2)">7</text>
<text x="106.6" y="49">2</text>
<text x="191.6" y="59.8">Bottom</text>
<text x="331.6" y="62.6">Top</text>
<text x="305" y="71.5" transform="rotate(-26 305 71.5)">5</text>
<text x="49" y="76.9" transform="rotate(-90 49 76.9)">36.04</text>
<text x="112.8" y="73.5" transform="rotate(-90 112.8 73.5)">69</text>
<text x="193.7" y="74">18.19</text>
<text x="257.3" y="78.5" transform="rotate(-90 257.3 78.5)">20</text>
<text x="106.6" y="89.9">2</text>
<text x="119.8" y="89.6" transform="rotate(-90 119.8 89.6)">7.5</text>
<text x="173.9" y="84.4" transform="rotate(-90 173.9 84.4)">4.06</text>
<text x="201.6" y="87.2" transform="rotate(-32 201.6 87.2)">116.63°</text>
<text x="357.6" y="88.4">10.08</text>
<text x="169.7" y="90.5">3.36</text>
<text x="291.9" y="92.6" transform="rotate(-90 291.9 92.6)">8.82</text>
<text x="75.3" y="101.2">4</text>
<text x="195.3" y="104.6">13.81</text>
<text x="91.5" y="110.9">7</text>
<text x="192.3" y="111.9" transform="rotate(42 192.3 111.9)">2.56</text>
<text x="39.2" y="114.9">No mounting hole</text>
<text x="24.7" y="120.8">to allow room for JST on</text>
<text x="156.9" y="125" transform="rotate(-90 156.9 125)">15.72</text>
<text x="244.4" y="123.9" transform="rotate(-90 244.4 123.9)">20.36</text>
<text x="262.8" y="120.5" transform="rotate(-90 262.8 120.5)">62</text>
<text x="52.8" y="126.6">multiranger</text>
<text x="185.3" y="128.3">6.11</text>
<text x="137.6" y="138.2">Ø2.3</text>
<text x="91.1" y="150">Multiranger mounts</text>
<text x="140.4" y="151.5" transform="rotate(-19 140.4 151.5)">Ø3.5</text>
<text x="200.9" y="152.7" transform="rotate(32 200.9 152.7)">116.63°</text>
<text x="305.4" y="157.9" transform="rotate(27 305.4 157.9)">5</text>
<text x="197.3" y="165.2">20</text>
<text x="259.6" y="162.4" transform="rotate(-90 259.6 162.4)">20</text>
<text x="261.6" y="187.6" transform="rotate(24 261.6 187.6)">Ø3.2</text>
<text x="109.2" y="197.7">For sitting on the FC</text>
<text x="194" y="193.9">40.05</text>
<text x="33.2" y="199.6">Only three legs to save</text>
<text x="331.3" y="201.3">47.05</text>
<text x="68.9" y="205.4">weight</text>
<text x="132.2" y="220.4">Crown to protect</text>
<text x="132.1" y="226.2">multiranger daughterboards</text>
<text x="333.5" y="236.8">Licensed under CC-BY-NC-SA 4.0</text>
<text x="289" y="248.5">Monika Eyer</text>
<text x="323.5" y="248.5">27/10/2025</text>
<text x="95" y="272">Tall to avoid propguards bending into view under load</text>
<text x="399.1" y="285.7">1/1</text>
</g>
<g font-size="3.5">
<text x="39" y="8.8">1</text>
<text x="89" y="8.8">2</text>
<text x="139" y="8.8">3</text>
<text x="189" y="8.8">4</text>
<text x="239" y="8.8">5</text>
<text x="289" y="8.8">6</text>
<text x="339" y="8.8">7</text>
<text x="389" y="8.8">8</text>
<text x="16.3" y="30.2">A</text>
<text x="411.3" y="30.2">A</text>
<text x="16.3" y="78">B</text>
<text x="411.3" y="78">B</text>
<text x="16.2" y="125.9">C</text>
<text x="411.2" y="125.9">C</text>
<text x="16.2" y="173.7">D</text>
<text x="411.2" y="173.7">D</text>
<text x="16.3" y="221.6">E</text>
<text x="411.3" y="221.6">E</text>
<text x="16.4" y="269.4">F</text>
<text x="411.4" y="269.4">F</text>
<text x="39" y="290.8">1</text>
<text x="89" y="290.8">2</text>
<text x="139" y="290.8">3</text>
<text x="189" y="290.8">4</text>
<text x="239" y="290.8">5</text>
<text x="289" y="290.8">6</text>
<text x="339" y="290.8">7</text>
<text x="389" y="290.8">8</text>
</g>
<g font-size="2.5">
<text x="231" y="242.9">Dept.</text>
<text x="255" y="242.9">Technical reference</text>
<text x="289" y="242.9">Created by</text>
<text x="350" y="242.9">Approved by</text>
<text x="289" y="252.8">Document type</text>
<text x="350" y="252.8">Document status</text>
<text x="289" y="262.9">Title</text>
<text x="350" y="262.9">DWG No.</text>
<text x="350" y="279.9">Rev.</text>
<text x="360" y="279.9">Date of issue</text>
<text x="396" y="279.9">Sheet</text>
</g>
</svg>
